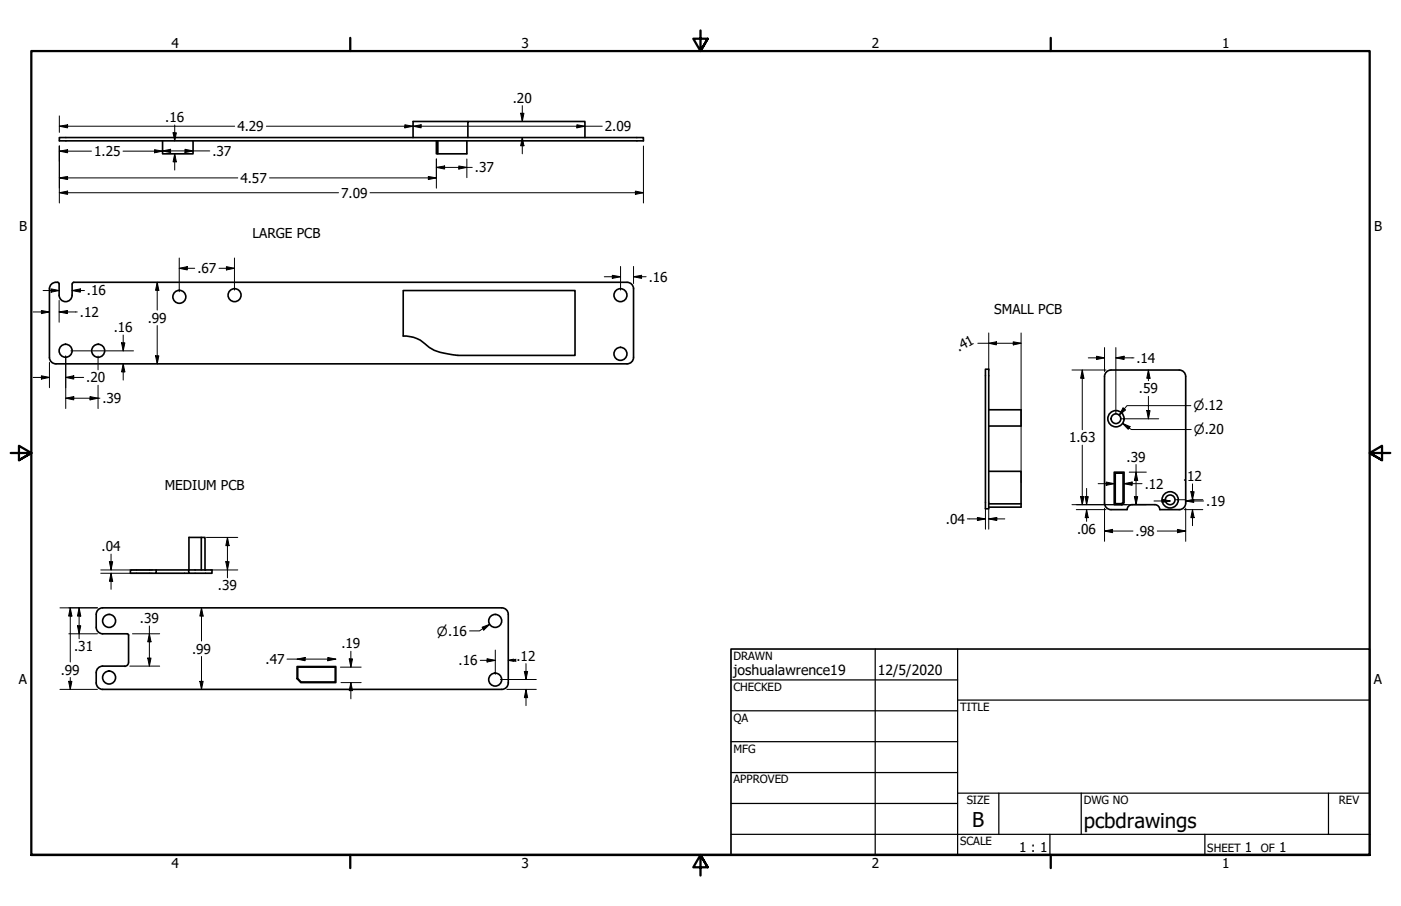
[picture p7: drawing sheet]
<svg xmlns="http://www.w3.org/2000/svg" width="432mm" height="279mm" viewBox="0 0 432 279" stroke-linecap="round" stroke-linejoin="round" font-family="sans-serif">
<!-- layer: Visible (ANSI) -->
<g fill="none" stroke="#000" stroke-width=".51">
<path d="M144.2 37.5h-16.9v4.9M18.3 42.4h180v1h-180zM50.1 43.4v4h9.4v-4M134.5 43.4v4h.4v-4M143.9 43.4v4h-9M144.2 42.4v-4.9h36.1v4.9M15.2 89v21.2a2 2 0 0 0 2.1 2h176a2 2 0 0 0 2-2v-21.2M17.7 87.1l.5 .4v3.6M17.8 87.1a2.11 2.11 0 0 0-2.6 2M18.2 91a2 2 0 0 0 2 2 2 2 0 0 0 2-2M22.2 87.6v3.5M22.3 87.5l.5-.4h170.4a2 2 0 0 1 2.1 2"/>
<path d="M124.3 89.6h52.9v20h-36l-1.6-.2a15.2 15.2 0 0 1-10.1-4.5 9.7 9.7 0 0 0-5.2-1.3zM303.7 113.9h1v43h-1zM363.4 114.1h-21a2 2 0 0 0-2 2v39M363.4 114.1a2 2 0 0 1 2 2v39M304.7 126.4h10v5h-10M304.7 145.4h10v10h-10M314.7 155.4v1h-10M340.4 155.2a2 2 0 0 0 2 2h5M343.4 145.6h3.1v9.5l-.7 .5h-2.4zM343.7 145.9h2.4v9l-.4 .4h-2zM348.9 155.6a1.49 1.49 0 0 0-1.5 1.5M348.9 155.6h7"/>
<path d="M355.9 155.6a1.49 1.49 0 0 1 1.5 1.5M357.4 157.2h6M365.4 155.2a2 2 0 0 1-2 2M40.2 175.8h7.9v1h-7.9zM48.1 175.8h10.1M48.1 176.8h10.1M58.2 175.8h7.1v1h-7.1zM62 175.8v-10.1h1.2v10.1M62 165.7h-3.8v10.1M29.7 193.5a2 2 0 0 0 2 2M31.6 187.5h123.1a2 2 0 0 1 2 2v21.1M31.6 195.5h7.6l.4 .2v8.5"/>
<path d="M31.7 187.5a2 2 0 0 0-2 2v3.9M29.7 210.6a2 2 0 0 0 2 2M31.6 205.4h6.8M31.7 205.4a2 2 0 0 0-2 2v3.2M39.6 204.2a1.24 1.24 0 0 1-1.2 1.3M91.6 205.5h11.9v5h-10.8l-1.1-1.2zM91.8 205.7h11.5v4.6h-10.5l-1-1.1zM156.7 210.6a2 2 0 0 1-2 2h-123.1"/>
<circle cx="55.3" cy="91.5" r="2"/>
<circle cx="72.3" cy="91" r="2"/>
<circle cx="191.2" cy="91" r="2"/>
<circle cx="20.2" cy="108.2" r="2"/>
<circle cx="30.3" cy="108.2" r="2"/>
<circle cx="191.2" cy="109.1" r="2"/>
<circle cx="343.9" cy="129.1" r="2.51"/>
<circle cx="343.9" cy="129.1" r="1.49"/>
<circle cx="360.6" cy="154.1" r="2.51"/>
<circle cx="360.6" cy="154.1" r="1.49"/>
<circle cx="33.6" cy="191.5" r="2"/>
<circle cx="152.6" cy="191.5" r="2"/>
<circle cx="33.6" cy="208.9" r="2"/>
<circle cx="152.6" cy="209.6" r="2"/>
</g>
<!-- layer: Border (ANSI) -->
<path d="M107.9 11.7v4M215.9 9.4v6.3l-2.2-3.8h4.4l-2.2 3.8 2.2-3.8M323.8 11.7v4M3.3 139.7h6.4l-3.9-2.2v4.4l3.9-2.2-3.9 2.2M428.5 139.7h-6.4l3.9-2.2v4.4l-3.9-2.2 3.9 2.2M9.7 263.7v-248h412.4v248h-412.4h412.4M107.9 263.7v4M218.1 267.5l-2.2-3.8 2.2 3.8h-4.4l2.2-3.8v6.3M323.8 263.7v4" fill="none" stroke="#000" stroke-width=".7"/>
<!-- layer: Title (ANSI) -->
<g fill="none" stroke="#000" stroke-width=".38">
<path d="M225.3 209.7h69.8M225.3 219.2h69.8M269.7 200.2v63.5M295.1 215.9h127M295.1 200.2v63.5M225.3 228.7h69.8M225.3 238.3h69.8M225.3 257.3h196.8M225.3 247.8h69.8M295.1 244.6h127M307.8 244.6v12.7M323.6 257.3v6.4"/>
<path d="M333.2 244.6v12.7M371.3 257.3v6.4M409.4 244.6v12.7"/>
</g>
<path d="M225.3 200.2h196.8v63.5h-196.8z" fill="none" stroke="#000" stroke-width=".51"/>
<!-- layer: Dimension (ANSI) -->
<g fill="none" stroke="#000" stroke-width=".31">
<path d="M18.3 38.9l2.5-.4v.9zM18.3 35.8v5M18.3 38.9h54M53.8 38.5v4.9M82.1 38.9h103.5M124.8 38.5l2.5 .4-2.5 .5zM127.3 38.9l2.5-.4v.9zM160.5 34.9h1l-.5 2.6zM161 32.6v4.9M177.8 38.5l2.5 .4-2.5 .5zM18.3 46.6l2.5-.4v.9zM18.3 54.9l2.5-.5v1z"/>
<path d="M18.3 59.4l2.5-.5v1zM18.3 46.6h9.9M18.3 45v17.6M18.3 54.9h55M18.3 59.4h86M37.9 46.6h12.2M47.6 46.2l2.5 .4-2.5 .5zM50.1 46.5l2.5-.5v1.1zM50.1 46.5h14.5M53.3 41h1.1l-.6 2.4zM53.8 47.4l.6 2.5h-1.1zM53.8 47.4v5.1"/>
<path d="M57 46l2.5 .5-2.5 .6zM83.1 54.9h51.4M114 59.4h84.3M132 54.4l2.5 .5-2.5 .5zM134.5 51.6l2.5-.4v.9zM134.5 49v9M134.5 51.6h11M141.4 51.2l2.5 .4-2.5 .5zM143.9 49v5.8M161 42.4l.5 2.6h-1zM161 42.4v5M195.8 58.9l2.5 .5-2.5 .5z"/>
<path d="M198.3 45v17.6M55.2 79.6v10.4M72.3 79.6v9.9M10.2 96.2h5M12.8 95.8l2.4 .4-2.4 .5zM13.3 89.6h4.9M15.7 89.1l2.5 .5-2.5 .5zM18.2 96.2l2.6-.4v.9zM18.2 92.6v6.8M18.2 96.2h5.6M22.2 89.6l2.6-.5v1zM22.2 89.6h3.8"/>
<path d="M48.5 87.1l.5 2.4h-1.1zM48.5 87.1v8.5M55.2 82.7l2.5-.5v1zM55.2 82.7h4.8M67.5 82.7h4.8M69.8 82.2l2.5 .5-2.5 .5zM186.2 85.3h5.1M188.7 84.9l2.6 .4-2.6 .6zM191.3 82.2v7.3M195.3 85.3l2.4-.4v1zM195.3 85.3h3.8M195.3 82.2v5.2"/>
<path d="M10.2 116.4h5M12.8 115.9l2.4 .5-2.4 .5zM15.2 111.8v7.8M20.3 116.4l2.4-.5v1zM20.3 116.4h5.5M20.3 109.8v16.2M21.8 108.2h19.3M30.2 109.8v4.2M30.2 118.8v7.2M37.5 105.7h1l-.5 2.5zM38 112.2l.5 2.5h-1zM38 103.3v4.9"/>
<path d="M38 112.2v5M47.9 109.7h1.1l-.5 2.5zM48.5 100.4v11.8M301.4 105.9h13.3M304.7 105.9l2.4-.5v1zM304.7 102.7v11.6M312.3 105.4l2.4 .5-2.4 .5zM314.7 102.7v46.1M330.4 114.1h10.5M333.6 114.1l.5 2.5h-1zM333.6 114.1v18.4M335.4 110.4h5"/>
<path d="M337.9 109.9l2.5 .5-2.5 .5zM340.4 107.2v7.4M343.9 110.4l2.6-.5v1zM343.9 110.4h5.6M343.9 107.2v20.4M353.9 114.1l.6 2.5h-1.1zM353.9 114.1v3.3M20.3 122.8l2.4-.5v1zM20.3 122.8h10.5M27.7 122.3l2.5 .5-2.5 .5zM333.6 137.3v18.3M345.5 129.2h11.6"/>
<path d="M345.9 130.6l2.4 1-.6 .8zM345.9 130.6l2.8 1.9h18.5M346.1 125.8l.8 .6-2 1.6zM353.4 126.6h1.1l-.6 2.6zM353.9 122.2v7M367 125.1h-19.7l-2.4 2.9M301.2 159.6l2.5 .4-2.5 .5zM303.7 156.5v6.7M304.7 156.5v6.7M330.4 155.6h22.9M331.7 157.2h9.2M333.1 153.2h1l-.5 2.4z"/>
<path d="M334.5 153.2h.9l-.5 2.4zM334.9 157.2l.5 2.4h-.9zM334.9 150.6v5M334.9 157.2v3.6M338.5 149.2h4.9M340.4 156.7v10.2M340.9 148.7l2.5 .5-2.5 .5zM346.5 149.2l2.4-.5v1zM346.5 149.2h5.5M348 145.6h5.3M349.6 153.2h1l-.5 2.4zM350.1 145.6l.5 2.5h-1z"/>
<path d="M350.1 143.3v12.3M355.7 154.5h5M358.2 154l2.5 .5-2.5 .4zM362.3 154.1h3.2M365 157.2h5.7M365.4 154.5l2.5-.5v.9zM365.4 154.5h5.6M365.4 156.7v10.2M367 151.6h1l-.5 2.5zM367.5 157.2l.5 2.4h-1zM367.5 149.2v4.9M367.5 157.2v4.9"/>
<path d="M367.9 154.1h2.8M31.1 175.8h15.9M31.1 176.8h15.9M33.7 173.2h1l-.5 2.6zM34.2 176.8l.5 2.5h-1zM34.2 170.9v4.9M34.2 176.8v4.9M63.6 165.7h9.7M64.9 175.8h8.4M69.6 173.2h1l-.5 2.6zM70.1 165.7l.5 2.6h-1zM70.1 165.7v12.5"/>
<path d="M298.1 160h5.6M304.7 160l2.5-.4v.9zM304.7 160h5M340.4 163.8l2.5-.5v1zM340.4 163.8h8.8M356.7 163.8h8.7M362.9 163.3l2.5 .5-2.5 .5zM18.5 187.5h11.5M21.2 195.5h8.8M21.7 187.5l.5 2.5h-1.1zM21.7 187.5v16.7M23.9 193h1l-.5 2.5z"/>
<path d="M24.4 187.5l.5 2.5h-1zM24.4 187.5v9.5M40.8 195.5h8.4M46 195.5l.5 2.4h-1zM46 193v12.4M62.1 187.5l.5 2.5h-1zM62.1 187.5v10.2M148.6 193.4l2.3-.9-1.8 1.8zM150.9 192.5l-3.1 2.1h-3.1M18.5 212.6h11.5M21.1 210.1h1.1l-.5 2.5zM21.7 208.9v3.7"/>
<path d="M40 205.4h9.2M45.5 202.9h1l-.5 2.5zM61.6 210.1h1l-.5 2.5zM62.1 202.4v10.2M88.5 203.3h15M91.6 203.3l2.4-.5v1zM101 202.8l2.5 .5-2.5 .5zM104.9 205.7h6.4M105.1 210.5h6.2M107.6 203.2h1l-.5 2.5zM108.1 210.5l.5 2.5h-1zM108.1 200.9v4.8"/>
<path d="M108.1 210.5v5M148 203.6h4.7M150.1 203.1l2.6 .5-2.6 .6zM152.7 200.5v7.5M154.2 209.5h11.1M156.2 212.6h9.1M156.7 203.6l1.7 .4M158.4 203.3l-1.7 .3h1.7M161.6 207.1h1l-.5 2.4zM162.1 212.6l.5 2.5h-1zM162.1 204.7v4.8M162.1 212.6v5"/>
</g>
<g fill="#000">
<path d="M18.3 38.9l2.5-.4v.9z" fill-rule="evenodd"/>
<path d="M124.8 38.5l2.5 .4-2.5 .5z" fill-rule="evenodd"/>
<path d="M127.3 38.9l2.5-.4v.9z" fill-rule="evenodd"/>
<path d="M160.5 34.9h1l-.5 2.6z" fill-rule="evenodd"/>
<path d="M177.8 38.5l2.5 .4-2.5 .5z" fill-rule="evenodd"/>
<path d="M18.3 46.6l2.5-.4v.9z" fill-rule="evenodd"/>
<path d="M18.3 54.9l2.5-.5v1z" fill-rule="evenodd"/>
<path d="M18.3 59.4l2.5-.5v1z" fill-rule="evenodd"/>
<path d="M47.6 46.2l2.5 .4-2.5 .5z" fill-rule="evenodd"/>
<path d="M50.1 46.5l2.5-.5v1.1z" fill-rule="evenodd"/>
<path d="M53.3 41h1.1l-.6 2.4z" fill-rule="evenodd"/>
<path d="M53.8 47.4l.6 2.5h-1.1z" fill-rule="evenodd"/>
<path d="M57 46l2.5 .5-2.5 .6z" fill-rule="evenodd"/>
<path d="M132 54.4l2.5 .5-2.5 .5z" fill-rule="evenodd"/>
<path d="M134.5 51.6l2.5-.4v.9z" fill-rule="evenodd"/>
<path d="M141.4 51.2l2.5 .4-2.5 .5z" fill-rule="evenodd"/>
<path d="M161 42.4l.5 2.6h-1z" fill-rule="evenodd"/>
<path d="M195.8 58.9l2.5 .5-2.5 .5z" fill-rule="evenodd"/>
<path d="M12.8 95.8l2.4 .4-2.4 .5z" fill-rule="evenodd"/>
<path d="M15.7 89.1l2.5 .5-2.5 .5z" fill-rule="evenodd"/>
<path d="M18.2 96.2l2.6-.4v.9z" fill-rule="evenodd"/>
<path d="M22.2 89.6l2.6-.5v1z" fill-rule="evenodd"/>
<path d="M48.5 87.1l.5 2.4h-1.1z" fill-rule="evenodd"/>
<path d="M55.2 82.7l2.5-.5v1z" fill-rule="evenodd"/>
<path d="M69.8 82.2l2.5 .5-2.5 .5z" fill-rule="evenodd"/>
<path d="M188.7 84.9l2.6 .4-2.6 .6z" fill-rule="evenodd"/>
<path d="M195.3 85.3l2.4-.4v1z" fill-rule="evenodd"/>
<path d="M12.8 115.9l2.4 .5-2.4 .5z" fill-rule="evenodd"/>
<path d="M20.3 116.4l2.4-.5v1z" fill-rule="evenodd"/>
<path d="M37.5 105.7h1l-.5 2.5z" fill-rule="evenodd"/>
<path d="M38 112.2l.5 2.5h-1z" fill-rule="evenodd"/>
<path d="M47.9 109.7h1.1l-.5 2.5z" fill-rule="evenodd"/>
<path d="M304.7 105.9l2.4-.5v1z" fill-rule="evenodd"/>
<path d="M312.3 105.4l2.4 .5-2.4 .5z" fill-rule="evenodd"/>
<path d="M333.6 114.1l.5 2.5h-1z" fill-rule="evenodd"/>
<path d="M337.9 109.9l2.5 .5-2.5 .5z" fill-rule="evenodd"/>
<path d="M343.9 110.4l2.6-.5v1z" fill-rule="evenodd"/>
<path d="M353.9 114.1l.6 2.5h-1.1z" fill-rule="evenodd"/>
<path d="M20.3 122.8l2.4-.5v1z" fill-rule="evenodd"/>
<path d="M27.7 122.3l2.5 .5-2.5 .5z" fill-rule="evenodd"/>
<path d="M346.1 125.8l.8 .6-2 1.6z" fill-rule="evenodd"/>
<path d="M345.9 130.6l2.4 1-.6 .8z" fill-rule="evenodd"/>
<path d="M353.4 126.6h1.1l-.6 2.6z" fill-rule="evenodd"/>
<path d="M304.7 160l2.5-.4v.9z" fill-rule="evenodd"/>
<path d="M333.1 153.2h1l-.5 2.4z" fill-rule="evenodd"/>
<path d="M334.5 153.2h.9l-.5 2.4z" fill-rule="evenodd"/>
<path d="M334.9 157.2l.5 2.4h-.9z" fill-rule="evenodd"/>
<path d="M340.9 148.7l2.5 .5-2.5 .5z" fill-rule="evenodd"/>
<path d="M346.5 149.2l2.4-.5v1z" fill-rule="evenodd"/>
<path d="M349.6 153.2h1l-.5 2.4z" fill-rule="evenodd"/>
<path d="M350.1 145.6l.5 2.5h-1z" fill-rule="evenodd"/>
<path d="M358.2 154l2.5 .5-2.5 .4z" fill-rule="evenodd"/>
<path d="M367 151.6h1l-.5 2.5z" fill-rule="evenodd"/>
<path d="M365.4 154.5l2.5-.5v.9z" fill-rule="evenodd"/>
<path d="M367.5 157.2l.5 2.4h-1z" fill-rule="evenodd"/>
<path d="M33.7 173.2h1l-.5 2.6z" fill-rule="evenodd"/>
<path d="M34.2 176.8l.5 2.5h-1z" fill-rule="evenodd"/>
<path d="M69.6 173.2h1l-.5 2.6z" fill-rule="evenodd"/>
<path d="M70.1 165.7l.5 2.6h-1z" fill-rule="evenodd"/>
<path d="M301.2 159.6l2.5 .4-2.5 .5z" fill-rule="evenodd"/>
<path d="M340.4 163.8l2.5-.5v1z" fill-rule="evenodd"/>
<path d="M362.9 163.3l2.5 .5-2.5 .5z" fill-rule="evenodd"/>
<path d="M21.7 187.5l.5 2.5h-1.1z" fill-rule="evenodd"/>
<path d="M23.9 193h1l-.5 2.5z" fill-rule="evenodd"/>
<path d="M24.4 187.5l.5 2.5h-1z" fill-rule="evenodd"/>
<path d="M46 195.5l.5 2.4h-1z" fill-rule="evenodd"/>
<path d="M62.1 187.5l.5 2.5h-1z" fill-rule="evenodd"/>
<path d="M148.6 193.4l2.3-.9-1.8 1.8z" fill-rule="evenodd"/>
<path d="M21.1 210.1h1.1l-.5 2.5z" fill-rule="evenodd"/>
<path d="M45.5 202.9h1l-.5 2.5z" fill-rule="evenodd"/>
<path d="M61.6 210.1h1l-.5 2.5z" fill-rule="evenodd"/>
<path d="M91.6 203.3l2.4-.5v1z" fill-rule="evenodd"/>
<path d="M101 202.8l2.5 .5-2.5 .5z" fill-rule="evenodd"/>
<path d="M107.6 203.2h1l-.5 2.5z" fill-rule="evenodd"/>
<path d="M108.1 210.5l.5 2.5h-1z" fill-rule="evenodd"/>
<path d="M150.1 203.1l2.6 .5-2.6 .6z" fill-rule="evenodd"/>
<path d="M156.7 203.6l2.4-.5v1.1z" fill-rule="evenodd"/>
<path d="M161.6 207.1h1l-.5 2.4z" fill-rule="evenodd"/>
<path d="M162.1 212.6l.5 2.5h-1z" fill-rule="evenodd"/>
</g>
<g font-size="6.3">
<text x="299.7" y="255.1">B</text>
<text x="334" y="255.3">pcbdrawings</text>
</g>
<g font-size="4.3">
<text x="226.1" y="208">joshualawrence19</text>
<text x="270.5" y="208.2">12/5/2020</text>
</g>
<g font-size="4.2">
<text x="52.8" y="14.7">4</text>
<text x="160.8" y="14.7">3</text>
<text x="268.7" y="14.7">2</text>
<text x="376.7" y="14.7">1</text>
<text x="158.1" y="31.7">.20</text>
<text x="50.9" y="37.7">.16</text>
<text x="73.2" y="40.4">4.29</text>
<text x="186.4" y="40.4">2.09</text>
<text x="29" y="48.1">1.25</text>
<text x="65.5" y="48.1">.37</text>
<text x="146.4" y="53.1">.37</text>
<text x="74.1" y="56.4">4.57</text>
<text x="105.2" y="61">7.09</text>
<text x="5.9" y="71.4">B</text>
<text x="423.5" y="71.4">B</text>
<text x="77.8" y="73.3">LARGE PCB</text>
<text x="60.8" y="84.3">.67</text>
<text x="200" y="86.9">.16</text>
<text x="26.8" y="91.1">.16</text>
<text x="24.6" y="97.8">.12</text>
<text x="45.5" y="99.5">.99</text>
<text x="306.5" y="96.9">SMALL PCB</text>
<text x="35.1" y="102.4">.16</text>
<text x="295.5" y="108.6" transform="rotate(-30 295.5 108.6)">.41</text>
<text x="350.3" y="111.9">.14</text>
<text x="26.6" y="117.9">.20</text>
<text x="31.6" y="124.3">.39</text>
<text x="351" y="121.3">.59</text>
<text x="329.5" y="136.4">1.63</text>
<text x="347.2" y="142.4">.39</text>
<text x="364.6" y="148.5">.</text>
<text x="365.9" y="148.5">12</text>
<text x="50.8" y="151.2">MEDIUM PCB</text>
<text x="352.8" y="150.7">.12</text>
<text x="291.5" y="161.5">.04</text>
<text x="371.8" y="156">.19</text>
<text x="332" y="164.7">.06</text>
<text x="350" y="165.3">.98</text>
<text x="31.3" y="170">.04</text>
<text x="67.2" y="182.1">.39</text>
<text x="43.1" y="192.2">.39</text>
<text x="22.9" y="200.9">.31</text>
<text x="59.2" y="201.5">.99</text>
<text x="105.2" y="200">.19</text>
<text x="159.2" y="203.9">.12</text>
<text x="18.7" y="208">.99</text>
<text x="81.9" y="204.8">.47</text>
<text x="141.4" y="205.2">.16</text>
<text x="5.8" y="211.1">A</text>
<text x="423.4" y="211.1">A</text>
<text x="314.1" y="262.9">1 : 1</text>
<text x="383.7" y="262.8">1</text>
<text x="394.2" y="262.8">1</text>
<text x="52.8" y="267.7">4</text>
<text x="160.8" y="267.7">3</text>
<text x="268.7" y="267.7">2</text>
<text x="376.7" y="267.7">1</text>
</g>
<g font-size="3.9">
<text x="367.9" y="126.6">⌀.12</text>
<text x="367.9" y="133.9">⌀.20</text>
<text x="134.7" y="196">⌀.16</text>
</g>
<g font-size="3.5">
<text x="226.1" y="203.5">DRAWN</text>
<text x="226.1" y="213">CHECKED</text>
<text x="295.9" y="219.2">TITLE</text>
<text x="226.1" y="222.6">QA</text>
<text x="226.1" y="232.1">MFG</text>
<text x="226.1" y="241.6">APPROVED</text>
<text x="297.9" y="248">SIZE</text>
<text x="334" y="248">DWG NO</text>
<text x="412.7" y="247.9">REV</text>
<text x="295.9" y="260.7">SCALE</text>
<text x="372.1" y="262.8">SHEET</text>
<text x="388.6" y="262.8">OF</text>
</g>
</svg>
